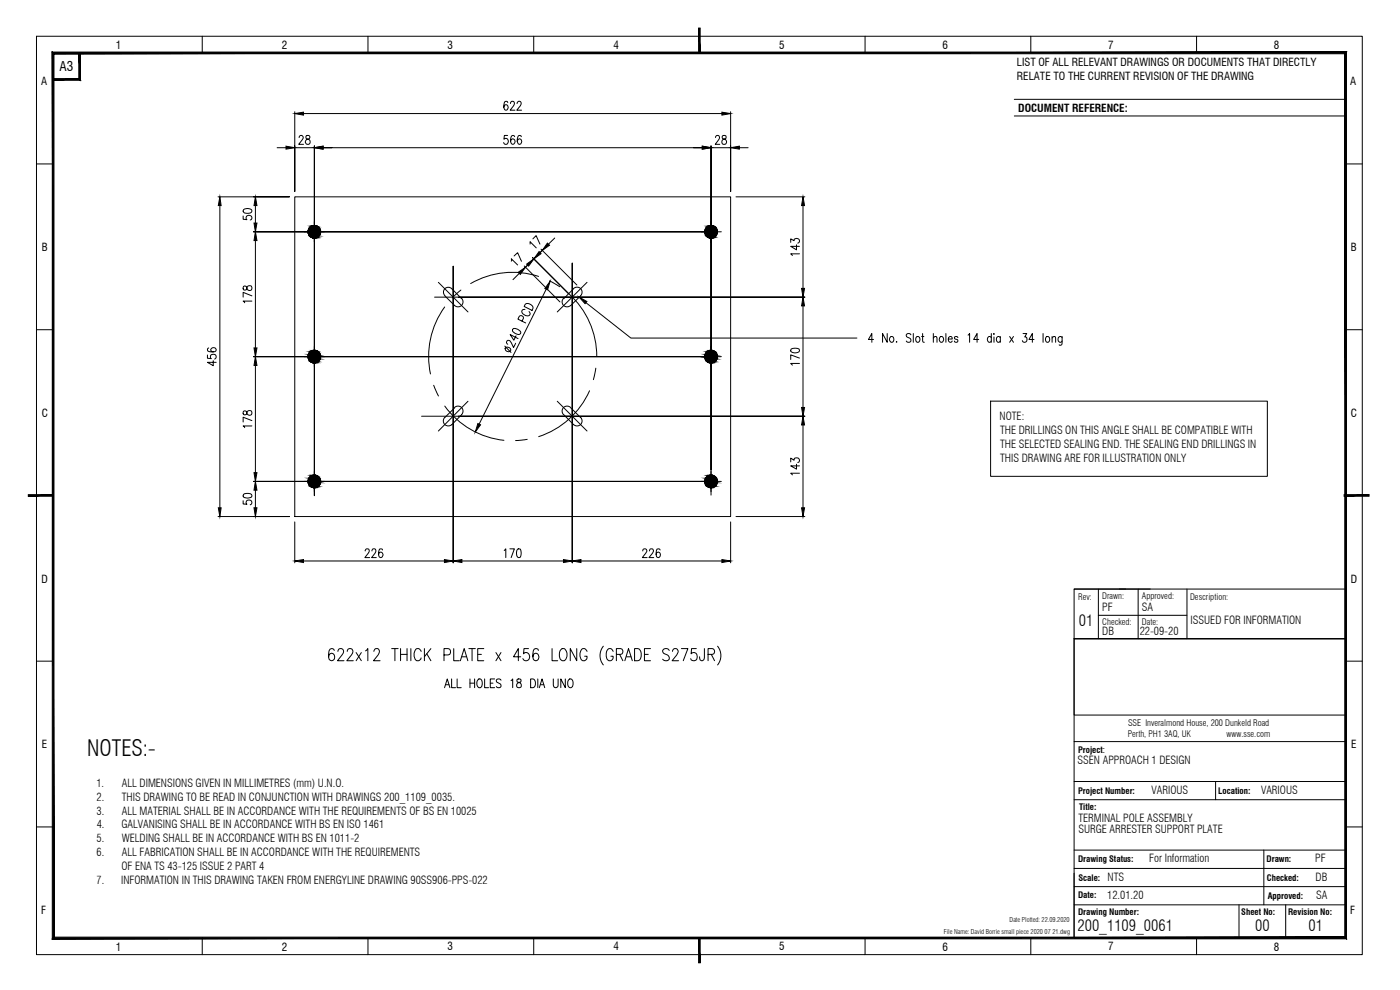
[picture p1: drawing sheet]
<svg xmlns="http://www.w3.org/2000/svg" width="420mm" height="297mm" viewBox="0 0 420 297" stroke-linecap="round" stroke-linejoin="round" font-family="sans-serif">
<!-- layer: Border -->
<g fill="none" stroke="#000" stroke-width=".3">
<path d="M304.4 29.8h99.4M304.4 34.8h99.4M322.4 176.7h81.4M345.2 176.7h-22.8v14.9h81.4h-81.4v89.8h81.4M356.2 176.7v14.9M403.8 213.5v18.1M322.4 222.5h81.4M322.4 234.5h81.4M322.4 239.9h81.4M364.8 234.5v5.4M322.4 255.1h81.4M379.3 255.1v16.4"/>
<path d="M322.4 260.6h81.4M322.4 266h81.4M322.4 271.5h81.4M371.8 271.5v9.9M385.9 271.5v9.9"/>
</g>
<!-- layer: Border Grid -->
<g fill="none" stroke="#000" stroke-width=".3">
<path d="M11 10.9h397.8v275.5h-397.8zM60.7 10.9v5M110.4 10.9v5M160.2 10.9v5M259.6 10.9v5M309.4 10.9v5M359.1 10.9v5M11 49.2h4.9M403.8 49.2h5M11 98.9h4.9M403.8 98.9h5M11 198.4h4.9"/>
<path d="M403.8 198.4h5M11 248.1h4.9M403.8 248.1h5M60.7 281.4v5M110.4 281.4v5M160.2 281.4v5M259.6 281.4v5M309.4 281.4v5M359.1 281.4v5"/>
</g>
<!-- layer: Border -->
<g fill="#000" stroke="#000" stroke-width=".3">
<path d="M15.7 15.6l.5 .5 387.9-.5zM16.2 16.1l387.9-.5-.5 .5zM404.1 15.6l-.5 .5 .5 265.6zM403.6 16.1l.5 265.6-.5-.5zM15.7 281.7h388.4l-.5-.5zM16.2 281.2h387.4l-387.9 .5zM15.7 15.6v266.1l.5-.5zM15.7 15.6l.5 .5v265.1z"/>
<path d="M15.9 23.6v.5l7.8-.5zM15.9 24.1l7.8-.5 .5 .5zM23.7 15.9v7.7l.5 .5zM23.7 15.9h.5v8.2z"/>
</g>
<!-- layer: 0 -->
<g fill="#000" stroke="#000" stroke-width=".3">
<path d="M209.7 8.4v7.5h.4zM209.7 8.4h.4v7.5z"/>
<path d="M8.5 148.9h7.4v-.5zM8.5 148.4h7.4l-7.4 .5z"/>
<path d="M403.4 148.9h7.5v-.5zM403.4 148.4h7.5l-7.5 .5z"/>
<path d="M209.7 281.4v7.5h.4zM209.7 281.4h.4v7.5z"/>
</g>
<path d="M329.6 176.7v14.9M335.9 176.7h2M341.6 176.7v14.9M403.8 176.7v14.9M322.4 191.6h81.4v22.9h-81.4zM329.6 184.6h26.6" fill="none" stroke="#000" stroke-width=".3"/>
<!-- layer: PDF22_Text -->
<g fill="none" stroke="#000" stroke-width=".3">
<path d="M100.3 195.2a.79 .79 0 0 0-1.3-.4 3.4 3.4 0 0 0 0 3.3 .85 .85 0 0 0 1.3-.3 1.06 1.06 0 0 0 0-1.3 1.06 1.06 0 0 0-1.3-.3l-.4 .9M101.4 195.5v-.2a.89 .89 0 0 1 1.3-.6 .89 .89 0 0 1 .3 1.3l-1.7 2.2h1.9M104.2 195.5v-.2a.89 .89 0 0 1 1.2-.6 .89 .89 0 0 1 .4 1.3l-1.7 2.2h1.9M106.9 195.8l1.5 2.4M108.4 195.8l-1.5 2.4M109.7 195.3l.7-.7v3.6M112.2 195.5l.6-.9h.6l.3 .4a1.36 1.36 0 0 1-.2 1.5l-1.4 1.7h2M117.5 194.6h2M118.5 194.6v3.6M120.2 194.6v3.6M120.2 196.3h2M122.2 194.6v3.6"/>
<path d="M123.3 194.6v3.6M126.4 195.5a1.04 1.04 0 0 0-1.6-.7 2.45 2.45 0 0 0 .3 3.4 1.12 1.12 0 0 0 1.3-.8M127.4 194.6v3.6M128.1 196.2l1.2 2M129.3 194.6l-1.9 2.5M133.3 196.5h1.2a.98 .98 0 0 0 .7-.9 .98 .98 0 0 0-.7-1h-1.2v3.6M136.2 194.6v3.6h1.7M138.2 198.2l1.1-3.6 1.1 3.6M138.6 197.1h1.4M140.7 194.6h1.9M141.7 194.6v3.6M143.4 196.3h1.1"/>
<path d="M145.2 194.6h-1.8v3.6h1.8M148.8 195.8l1.6 2.4M150.4 195.8l-1.6 2.4M156.3 197.1h-2.2l1.5-2.5v3.6M158.6 194.6h-1.3l-.2 1.6a1.18 1.18 0 0 1 1.9 .6 1.18 1.18 0 0 1-1.4 1.4l-.7-.6M161.6 195.2l-.2-.4-.7-.2a1.97 1.97 0 0 0-.8 2.5l.1 .7a.85 .85 0 0 0 .8 .5 .85 .85 0 0 0 .8-.5 1.06 1.06 0 0 0 0-1.3 1.06 1.06 0 0 0-1.3-.3l-.4 .9M165.7 194.6v3.6h1.7M168.5 194.8l.2-.2a1.26 1.26 0 0 1 1.5 1.4 1.6 1.6 0 0 1-1.5 2.2 2.35 2.35 0 0 1-.2-3.4zM173.1 194.6v3.6l-2-3.6v3.6M176.2 195.5a.98 .98 0 0 0-1-.9 .98 .98 0 0 0-1 .9 2.3 2.3 0 0 0 .7 2.7 1.11 1.11 0 0 0 1.3-1.3h-.7M181.1 193.9a4.5 4.5 0 0 0 0 5.6M184 195.5a.98 .98 0 0 0-1.5-.7 2.45 2.45 0 0 0 .2 3.4 1.08 1.08 0 0 0 1.3-1.3h-.7"/>
<path d="M185 196.3h1.3a.91 .91 0 0 0 .6-.8 .91 .91 0 0 0-.6-.9h-1.3v3.6M186 196.3l.9 1.9M187.5 198.2l1.1-3.6 1.2 3.6M188 197.1h1.3M190.4 194.6h1.1a2.14 2.14 0 0 1 0 3.6h-1.1zM193.4 196.3h1.1M195.2 194.6h-1.8v3.6h1.8M200.9 195.2a1.05 1.05 0 0 0-1.1-.6 1.05 1.05 0 0 0-.9 .9l.6 .7a1.6 1.6 0 0 1 1.4 1v.6a1.23 1.23 0 0 1-2 0M201.8 195.5l.6-.9 .8 .2a1.15 1.15 0 0 1-.1 1.7l-1.4 1.7h2M204.5 194.6h1.9l-1.4 3.6M209 194.6h-1.5l-.1 1.6a1.07 1.07 0 0 1 1.4-.3 1.07 1.07 0 0 1 .4 1.3 1.01 1.01 0 0 1-.8 1 1.01 1.01 0 0 1-1.1-.6M211.4 194.6l-.2 3.4a.68 .68 0 0 1-1.1 0l-.1-.9"/>
<path d="M212.5 196.3h1.3a.89 .89 0 0 0 .7-.8 .89 .89 0 0 0-.7-.9h-1.3v3.6M213.5 196.3l.9 1.9M215.4 193.9a4.5 4.5 0 0 1 0 5.6M133.4 206.3l.8-2.6 .8 2.6M133.7 205.4h1M135.5 203.7v2.6h1.2M137.2 203.7v2.6h1.2M141 203.7v2.6M141 205h1.4M142.4 203.7v2.6M143.5 203.8l.2-.1a.85 .85 0 0 1 1 1v.7a.83 .83 0 0 1-.8 1 .83 .83 0 0 1-.8-1l.1-1.1zM145.4 203.7v2.6h1.2"/>
<path d="M147.1 205h.8M148.4 203.7h-1.3v2.6h1.3M150.4 204.1a.7 .7 0 0 0-.9-.4 .7 .7 0 0 0-.5 .9l1.2 .6 .2 .8a.86 .86 0 0 1-1.4 0M153.4 204.2l.5-.5v2.6M155.2 203.8a.54 .54 0 0 0 .3 .9 .83 .83 0 0 1 1 1 .83 .83 0 0 1-1.4 .4 1.07 1.07 0 0 1 1.2-1.5l.1-.5a.74 .74 0 0 0-1.2-.3zM159.2 203.7a1.39 1.39 0 0 1 1.5 .9 1.39 1.39 0 0 1-.4 1.6l-1.1 .1zM161.4 203.7v2.6M161.9 206.3l.8-2.6 .8 2.6M162.2 205.4h1M166.1 203.7l.1 2.3a.72 .72 0 0 0 1.2 0l.1-2.3M169.7 203.7v2.6l-1.4-2.6v2.6M170.8 203.8a.81 .81 0 0 1 .9 .1 .81 .81 0 0 1 .3 .8v.7a.82 .82 0 0 1-.8 1 .82 .82 0 0 1-.8-1l.1-1.1z"/>
</g>
<!-- layer: PDF22_EL-Steel -->
<g fill="none" stroke="#000" stroke-width=".3">
<path d="M88.5 59.1h130.8v95.9h-130.8zM133.5 88.7l3 3M133.5 88.7a1.46 1.46 0 0 1 0-2.1 1.46 1.46 0 0 1 2.1 0l2.9 3M138.5 89.5a1.5 1.5 0 0 1 0 2.1 1.5 1.5 0 0 1-2.1 0M169.1 89.5a1.5 1.5 0 0 0 0 2.1 1.5 1.5 0 0 0 2.1 0M172.1 86.6a1.5 1.5 0 0 1 2.2 0 1.5 1.5 0 0 1 0 2.1M172.2 86.6l-3 3M174.3 88.7l-3 3M136.4 122.3a1.5 1.5 0 0 1 2.1 0 1.5 1.5 0 0 1 0 2.1M136.5 122.3l-3 3M138.5 124.4l-2.9 3a1.5 1.5 0 0 1-2.1 0 1.5 1.5 0 0 1 0-2.2M169.2 124.4l3 3"/>
<path d="M171.2 122.3a1.5 1.5 0 0 0-2.1 0 1.5 1.5 0 0 0 0 2.1M171.3 122.3l3 3M174.3 125.2a1.5 1.5 0 0 1 0 2.2 1.5 1.5 0 0 1-2.2 0"/>
</g>
<!-- layer: PDF22_EL-Holes -->
<g fill="none" stroke="#000" stroke-width=".3">
<path d="M91.3 69.6h6.1M94.3 66.5v6.1M210.3 69.6h6.2M213.4 66.5v6.1M91.3 107h6.1M94.3 103.9v6.2M210.3 107h6.2M213.4 103.9v6.2M91.3 144.4h6.1M94.3 141.4v6.1M210.3 144.4h6.2M213.4 141.4v6.1"/>
<circle cx="94.3" cy="69.5" r="1.88"/>
<circle cx="213.4" cy="69.5" r="1.88"/>
<circle cx="94.3" cy="107" r="1.88"/>
<circle cx="213.4" cy="107" r="1.88"/>
<circle cx="94.3" cy="144.4" r="1.88"/>
<circle cx="213.4" cy="144.4" r="1.88"/>
</g>
<!-- layer: PDF22_EL-Centre-Line -->
<path d="M133.5 92.1a25.3 25.3 0 0 0-4.3 20.1M138.3 87l-2.6 2.4M161.6 82.9a25.2 25.2 0 0 0-20.4 2.2M164.9 84.3l3.1 1.7M170.8 88.2a25.3 25.3 0 0 1 8.3 18.8M130.2 115.6l1.4 3.2M176.9 117.2a25.3 25.3 0 0 1-15.2 13.8M178.8 110.5l-.7 3.4M133.5 121.8a25.2 25.2 0 0 0 17.7 10.3M158.2 131.8l-3.5 .4" fill="none" stroke="#000" stroke-width=".3"/>
<!-- layer: PDF22_Dimensions -->
<g fill="none" stroke="#000" stroke-width=".3">
<path d="M88.5 33.5v23.9v-13.6M91.1 34.1h125.5M152.4 30.8l-.1-.3-.5-.1a1.78 1.78 0 0 0 0 2.7 .78 .78 0 0 0 .7-1 .78 .78 0 0 0-1-.6l-.3 .7M153.2 31.1l.2-.6a.71 .71 0 0 1 1 .3 .71 .71 0 0 1-.3 1l-1 1.3h1.4M155.2 31.1l.1-.5a.62 .62 0 0 1 .9-.1 .62 .62 0 0 1 .1 .9l-1.2 1.7h1.4M219.3 33.5v23.9v-13.6M65.4 59.1h21.5h-10.8M83.2 44.3h2.6M88.5 44.3h5.8M89.8 41.3l.1-.4a.63 .63 0 0 1 .8-.1 .63 .63 0 0 1 .2 .9l-1.3 1.6h1.5M91.9 40.8l-.1 .5 .3 .4a.83 .83 0 0 1 1 .8 .83 .83 0 0 1-1.2 .7 1.05 1.05 0 0 1-.1-1.2 1.05 1.05 0 0 1 1.1-.5 .54 .54 0 0 0-.3-.9zM94.3 43.8v104.9v-104.9"/>
<path d="M99.6 44.3h-2.6h113.8h-2.7M152.3 40.6h-.9l-.2 1.2a.8 .8 0 0 1 1.1 0 .8 .8 0 0 1 0 1.1 .8 .8 0 0 1-1.1 .1v-.2M154.5 41a.55 .55 0 0 0-.9-.2 1.66 1.66 0 0 0 .4 2.5 .79 .79 0 0 0 .6-1 .79 .79 0 0 0-1-.5l-.4 .6M156.4 41v-.2l-.5-.2a1.56 1.56 0 0 0 0 2.7 .79 .79 0 0 0 .7-1 .79 .79 0 0 0-1-.5l-.4 .6M213.4 44.3h5.9M214.7 41.3l.4-.7 .7 .2 .1 .3-.1 .6-1.1 1.6h1.3M216.8 40.8v.7a.98 .98 0 0 1 1.1 .6 .98 .98 0 0 1-.4 1.2 .84 .84 0 0 1-.9-.9 .84 .84 0 0 1 1-.7l.2-.2a.58 .58 0 0 0-.3-.9zM220.9 59.1h20.6M221.9 44.3h2.6M66 61.7v90.7M73 64.8v1l1.1 .1a.81 .81 0 0 1 .1-1.1 .81 .81 0 0 1 1.1 0 .81 .81 0 0 1 .1 1.1l-.3 .1M73.1 62.9a1.84 1.84 0 0 1 2.5 .3v.2a1.66 1.66 0 0 1-2.6 0z"/>
<path d="M76.1 69.6h138.8h-138.8M76.7 61.7v5.2M76.7 72.2v32.2M153.4 78.4v-.8l1.9 1.9M154.3 76.8l1-1 1.2 2.6M157.3 79.8l10.7 10.8M158.4 79.5l-1.9 1.9M159.1 73.2v-.7l1.8 1.9M159.8 77.3l10.8 10.8-10.8-10.8M159.9 71.7l1-1 1.1 2.5M162.4 74.8l10.7 10.7M162.8 75.1l-5.1 5.1"/>
<path d="M163.9 73.9l-1.9 1.9M166.5 71.4l-1.9 1.9M237.3 72.7v-1l1 .5a.78 .78 0 0 1 1.1-.6 .78 .78 0 0 1 .3 1.3h-.3M239 73.4v1.6l-1.7-1.1h2.6M239.9 76.2h-2.6l.5 .5M241 61.7v24.8M73.1 85.9a.66 .66 0 0 0-.1 .7 .66 .66 0 0 0 .6 .4l.4-.3a.82 .82 0 0 1 .7-1 .82 .82 0 0 1 .9 .9 .84 .84 0 0 1-1 .5 .84 .84 0 0 1-.6-1 .57 .57 0 0 0-.9-.2zM75.6 90.3h-2.6l.4 .5M75.6 88.8l-2.6-1.1v1.5M130.4 89.2h111.1h-103.9M131.6 84.7l8.8 8.9M154.1 98.6l1.1 .1a1.21 1.21 0 0 1 1 1.4 2 2 0 0 1-2.4-.8z"/>
<path d="M155.8 82l-1.8 1.9M156.7 96.3l.4-.8a.73 .73 0 0 0-.4-.7 .73 .73 0 0 0-.9 .2l-.4 .8 2.4 1.1M157.6 92.8a.78 .78 0 0 0-1 .6 .78 .78 0 0 0 .6 1l.6 .3a.8 .8 0 0 0 1.1-.1 .8 .8 0 0 0-.1-1.1M157.6 91.4a1.53 1.53 0 0 1 2.4 1.1l-.3 .6-2.4-1.2zM163.9 86.7l-20.1 40.6M175.8 90.8l13.5 10.6h67.9M176.2 84.7l-9 8.9M241 91.8v30.5M62.3 106.5v1l1.1 .1a.79 .79 0 0 1 .1-1.1 .79 .79 0 0 1 1.1 .1 .79 .79 0 0 1-.2 1.1M62.6 104.4a.57 .57 0 0 0-.2 .9l1 .3 1.1-.1a.61 .61 0 0 0 .4-.6 .61 .61 0 0 0-.4-.5l-.4-.1a.66 .66 0 0 0-.9 .6 .66 .66 0 0 0 .8 .7M64 108.2v1.5l-1.7-1h2.6M76.1 107h138.8h-138.8"/>
<path d="M76.7 109.6v32.2M151.5 103.8l1.9 1.9M151.7 104.3a.86 .86 0 0 1 1.2 0 .86 .86 0 0 1 .1 1.2l-1-.1a.77 .77 0 0 1-.3-1.1zM154.8 103l-.7 1.3-1.1-2.1-.5-.1-.3 .2-.2 .6 .4 .4M154.9 100.8l-.7 1.3-1.1-1.7 2.4 1.2M237.4 104.7l1-.2a1.12 1.12 0 0 1 1.5 .8 1.72 1.72 0 0 1-2.6 0zM239.9 109.1h-2.6l.5 .5M239.9 107.4l-2.6-.9v1.4M262.2 101.9h-1.6l1-1.8v2.6M266.3 100.1v2.6l-1.4-2.6v2.6M267.3 101.1a.57 .57 0 0 1 .9 .2l.1 .6a.67 .67 0 0 1-.9 .8l-.1-.1a.97 .97 0 0 1 0-1.5zM269 102.6h.2z"/>
<path d="M273.4 100.5a.7 .7 0 0 0-.9-.4 .7 .7 0 0 0-.4 .9l1.1 .6 .2 .7a.81 .81 0 0 1-1.4 0M274.1 100.1v2.6M275.1 101.1a.59 .59 0 0 1 .9 .2l.1 .6a.71 .71 0 0 1-.8 .8l-.5-.8zM276.6 101h.7M276.9 100.1v2.1l.1 .4 .4 .1M280.1 101.4l.5-.4 .5 .1 .1 1.6M280.1 100.1v2.6M282.2 101.1a.55 .55 0 0 1 .9 .2l.1 .6a.71 .71 0 0 1-.8 .8l-.5-.8zM283.9 100.1v2.6M284.6 101.7h1.2l-.2-.6a.6 .6 0 0 0-.9 .2l-.1 .6a.71 .71 0 0 0 .8 .8l.4-.4M287.5 101.3l-.1-.2a.64 .64 0 0 0-1 .2l.3 .4 .7 .2v.7a.61 .61 0 0 1-1-.3M290.5 100.5l.5-.4v2.6"/>
<path d="M293.7 101.9h-1.5l1-1.8v2.6M297.5 101.3a.57 .57 0 0 0-.5-.4 .57 .57 0 0 0-.6 .4l-.1 .6a.71 .71 0 0 0 .8 .8l.4-.4M297.5 100.1v2.6M298.3 100.1v.2zM298.3 101.1v1.6M300.2 101.3l-.2-.2a.84 .84 0 0 0-1.1 .5 .84 .84 0 0 0 .6 1.1h.3l.4-.4M300.2 101v1.7M303 101l1.2 1.7M304.2 101l-1.2 1.7M307 100.1h1.1l-.6 1a.77 .77 0 0 1 .7 1.2 .77 .77 0 0 1-1.4-.1M310.3 101.9h-1.5l1-1.8v2.6M313 100.1v2.6"/>
<path d="M314 101.1a.59 .59 0 0 1 .9 .2l.1 .6a.71 .71 0 0 1-.8 .8l-.4-.8zM315.8 101.4l.5-.4 .4 .1 .1 1.6M315.8 101v1.7M318.8 101l-.1 2.3-.4 .3-.4-.1M318.8 101.3a.64 .64 0 0 0-.6-.4 .64 .64 0 0 0-.6 .4 .77 .77 0 0 0 0 1.1 .77 .77 0 0 0 1.2-.1M73.1 123.4l-.1 .7a.56 .56 0 0 0 .4 .4 .56 .56 0 0 0 .6-.3 .82 .82 0 0 1 .9-1.1 .82 .82 0 0 1 .6 1.3 1.03 1.03 0 0 1-1.2 0 1.03 1.03 0 0 1-.4-1zM75.6 127.8h-2.6l.4 .5M75.6 126.2l-2.6-1v1.4M126.5 124.9h115h-103.9M140.4 120.4l-8.8 8.9M167.2 120.4l9 8.9M237.3 138.6v-1.1l1 .6a.81 .81 0 0 1 .9-.7 .81 .81 0 0 1 .7 .9l-.5 .5"/>
<path d="M239 139.3v1.5l-1.7-1h2.6M241 127.5v24.9M65.4 155h21.5h-10.8M73 150.2v1l1.1 .1a.78 .78 0 0 1 .1-1.1 .78 .78 0 0 1 1.1 .2 .78 .78 0 0 1-.2 1.1M73.1 148.3l1-.3a1.24 1.24 0 0 1 1.5 .6v.2a1.73 1.73 0 0 1-2.6 0zM76.1 144.4h135.7h-135.7M76.7 147.1v5.3M88.5 156.6v12.3M213.4 141v-97.2v104.7M219.3 156.6v12.3M220.9 155h20.6M239.9 142h-2.6l.5 .5"/>
<path d="M91.1 168.3h42.3M109.6 165.3l.4-.6 .6 .1 .2 .4-.1 .5-1.2 1.6h1.4M111.6 165.3l.2-.5a.71 .71 0 0 1 1 .2 .71 .71 0 0 1-.2 1l-1.1 1.3h1.4M114.8 165l-.1-.2-.5-.1a1.63 1.63 0 0 0-.5 2.2l.2 .3a.79 .79 0 0 0 1-.6 .79 .79 0 0 0-.6-.9l-.4 .1-.3 .6M136 168.9v-89v89M138.6 168.3h30.5M151.3 165.2l.5-.5v2.6M153 164.7h1.4l-1 2.6M155.3 164.8l.5-.1a1.51 1.51 0 0 1 .5 2.1l-.1 .4-.6 .1a1.94 1.94 0 0 1-.3-2.5zM171.7 168.9v-89.9v89.9M174.4 168.3h42.2M192.9 165.3l.1-.4 .3-.2 .7 .2a.81 .81 0 0 1-.2 1.1l-1 1.3h1.4"/>
<path d="M194.9 165.3l.2-.5a.71 .71 0 0 1 1 .2 .71 .71 0 0 1-.3 1l-1 1.3h1.4M198.1 165a.63 .63 0 0 0-.9-.2l-.3 1 .3 1.4a.75 .75 0 0 0 1-.7 .75 .75 0 0 0-1-.7l-.3 .6"/>
</g>
<g fill="#000" stroke="#000" stroke-width=".3">
<path d="M88.5 34.1l2.6-.4v.8zM216.6 33.7l2.7 .4-2.7 .4zM85.8 43.9l2.7 .4-2.7 .4zM94.3 44.3l2.7-.4v.8zM210.8 43.9l2.6 .4-2.6 .4zM219.3 44.3l2.6-.4v.8zM66 59.1l.4 2.6h-.9zM76.7 69.6l.4 2.6h-.9zM76.2 66.9h.9l-.4 2.7zM76.7 59.1l.4 2.6h-.9zM158.1 79.2l2.1-1.5-1.5 2.1zM161.8 75.5l.6 .6-2.2 1.6z"/>
<path d="M164.3 72.9l.6 .7-2.1 1.5zM241 59.1l.5 2.6h-.9zM155.5 81.7l2.2-1.5-1.5 2.1zM165.1 84.4l-.8 2.6-.8-.4zM173.8 89.2l2.3 1.3-.5 .6zM241 89.2l.5 2.6h-.9zM240.6 86.5h.9l-.5 2.7zM76.7 107l.4 2.6h-.9zM76.2 104.4h.9l-.4 2.6zM143.4 127.1l.8 .4-1.6 2.1zM240.6 122.3h.9l-.5 2.6zM241 124.9l.5 2.6h-.9z"/>
<path d="M65.5 152.4h.9l-.4 2.6zM76.2 152.4h.9l-.4 2.6zM76.7 144.4l.4 2.7h-.9zM76.2 141.8h.9l-.4 2.6zM240.6 152.4h.9l-.5 2.6zM88.5 168.3l2.6-.4v.9zM133.4 167.9l2.6 .4-2.6 .5zM136 168.3l2.6-.4v.9zM169.1 167.9l2.6 .4-2.6 .5zM171.7 168.3l2.7-.4v.9zM216.6 167.9l2.7 .4-2.7 .5z"/>
</g>
<!-- layer: PDF22_EL-Holes -->
<g fill="#000" stroke="#000" stroke-width=".3">
<path d="M94 142.6h.3zM213.1 142.6h.3z"/>
<path d="M94 71.4h.3zM94.3 71.4h.3zM94.3 71.3l.3 .1zM94.3 71.3h.6z"/>
<path d="M94 67.7l.3 .1zM93.7 67.8h.6z"/>
<path d="M93.7 67.8l.6 .1zM93.4 67.9h.9z"/>
<path d="M93.4 67.9l.9 .2v-.2zM93.1 68.1l.3-.2 .9 .2z"/>
<path d="M93.1 68.1l1.2 .2v-.2zM92.9 68.3l.2-.2 1.2 .2z"/>
<path d="M92.9 68.3l1.4 .3v-.3zM92.9 68.3l1.4 .3h-1.6z"/>
<path d="M92.7 68.6l1.6 .3v-.3zM92.7 68.6l1.6 .3h-1.7z"/>
<path d="M92.6 68.9l1.7 .3v-.3zM92.6 68.9l1.7 .3h-1.9z"/>
<path d="M92.4 69.2l1.9 .4v-.4zM92.4 69.2l1.9 .4h-1.9z"/>
<path d="M92.4 69.6l1.9 .3v-.3zM92.4 69.6l1.9 .3h-1.9z"/>
<path d="M92.4 69.9l1.9 .3v-.3zM92.4 69.9l1.9 .3h-1.7z"/>
<path d="M92.6 70.2l1.7 .3v-.3zM92.6 70.2l1.7 .3h-1.6z"/>
<path d="M92.7 70.5l1.6 .3v-.3zM92.7 70.5l1.6 .3h-1.4z"/>
<path d="M92.9 70.8l1.4 .2v-.2zM92.9 70.8l1.4 .2h-1.2z"/>
<path d="M93.1 71l1.2 .2v-.2zM93.1 71l1.2 .2h-.9z"/>
<path d="M93.4 71.2l.9 .1zM93.4 71.2l.9 .1z"/>
<path d="M93.7 71.3l.6 .1zM93.7 71.3l.6 .1z"/>
<path d="M94.3 67.6l.3 .1zM94 67.7l.3-.1z"/>
<path d="M94.3 67.7l.6 .1zM94.3 67.7l.6 .1z"/>
<path d="M94.3 67.8l1 .1zM94.3 67.8l1 .1z"/>
<path d="M94.3 67.9l1.2 .2-.2-.2zM94.3 67.9l1.2 .2h-1.2z"/>
<path d="M94.3 71.2h1zM94.3 71.2l.6 .1z"/>
<path d="M94.3 68.1l1.4 .2-.2-.2zM94.3 68.1l1.4 .2h-1.4z"/>
<path d="M94.3 71l1 .2 .2-.2zM94.3 71l1 .2h-1z"/>
<path d="M94.3 68.3l1.7 .3-.3-.3zM94.3 68.3l1.7 .3h-1.7z"/>
<path d="M94.3 70.8l1.2 .2 .2-.2zM94.3 70.8l1.2 .2h-1.2z"/>
<path d="M94.3 68.6l1.8 .3-.1-.3zM94.3 68.6l1.8 .3h-1.8z"/>
<path d="M94.3 70.5l1.4 .3 .3-.3zM94.3 70.5l1.4 .3h-1.4z"/>
<path d="M94.3 68.9l1.9 .3-.1-.3zM94.3 68.9l1.9 .3h-1.9z"/>
<path d="M94.3 70.2l1.7 .3 .1-.3zM94.3 70.2l1.7 .3h-1.7z"/>
<path d="M94.3 69.2l1.9 .4v-.4zM94.3 69.2l1.9 .4h-1.9z"/>
<path d="M94.3 69.6l1.9 .3v-.3zM94.3 69.6l1.9 .3h-1.9z"/>
<path d="M94.3 69.9l1.8 .3 .1-.3zM94.3 69.9l1.8 .3h-1.8z"/>
<path d="M213.1 71.4h.3zM213.4 71.4h.3zM213.4 71.3l.3 .1zM213.4 71.3h.7z"/>
<path d="M213.1 67.7l.3 .1zM212.7 67.8h.7z"/>
<path d="M212.7 67.8l.7 .1zM212.5 67.9h.9z"/>
<path d="M212.5 67.9l.9 .2v-.2zM212.2 68.1l.3-.2 .9 .2z"/>
<path d="M212.2 68.1l1.2 .2v-.2zM211.9 68.3l.3-.2 1.2 .2z"/>
<path d="M211.9 68.3l1.5 .3v-.3zM211.9 68.3l1.5 .3h-1.7z"/>
<path d="M211.7 68.6l1.7 .3v-.3zM211.7 68.6l1.7 .3h-1.8z"/>
<path d="M211.6 68.9l1.8 .3v-.3zM211.6 68.9l1.8 .3h-1.9z"/>
<path d="M211.5 69.2l1.9 .4v-.4zM211.5 69.2l1.9 .4h-1.9z"/>
<path d="M211.5 69.6l1.9 .3v-.3zM211.5 69.6l1.9 .3h-1.9z"/>
<path d="M211.5 69.9l1.9 .3v-.3zM211.5 69.9l1.9 .3h-1.8z"/>
<path d="M211.6 70.2l1.8 .3v-.3zM211.6 70.2l1.8 .3h-1.7z"/>
<path d="M211.7 70.5l1.7 .3v-.3zM211.7 70.5l1.7 .3h-1.5z"/>
<path d="M211.9 70.8l1.5 .2v-.2zM211.9 70.8l1.5 .2h-1.2z"/>
<path d="M212.2 71l1.2 .2v-.2zM212.2 71l1.2 .2h-.9z"/>
<path d="M212.5 71.2l.9 .1zM212.5 71.2l.9 .1z"/>
<path d="M212.7 71.3l.7 .1zM212.7 71.3l.7 .1z"/>
<path d="M213.4 67.6l.3 .1zM213.1 67.7l.3-.1z"/>
<path d="M213.4 67.7l.7 .1zM213.4 67.7l.7 .1z"/>
<path d="M213.4 67.8l.9 .1zM213.4 67.8l.9 .1z"/>
<path d="M213.4 67.9l1.2 .2-.3-.2zM213.4 67.9l1.2 .2h-1.2z"/>
<path d="M213.4 71.2h.9zM213.4 71.2l.7 .1z"/>
<path d="M213.4 68.1l1.5 .2-.3-.2zM213.4 68.1l1.5 .2h-1.5z"/>
<path d="M213.4 71l.9 .2 .3-.2zM213.4 71l.9 .2h-.9z"/>
<path d="M213.4 68.3l1.6 .3-.1-.3zM213.4 68.3l1.6 .3h-1.6z"/>
<path d="M213.4 70.8l1.2 .2 .3-.2zM213.4 70.8l1.2 .2h-1.2z"/>
<path d="M213.4 68.6l1.8 .3-.2-.3zM213.4 68.6l1.8 .3h-1.8z"/>
<path d="M213.4 70.5l1.5 .3 .1-.3zM213.4 70.5l1.5 .3h-1.5z"/>
<path d="M213.4 68.9l1.9 .3-.1-.3zM213.4 68.9l1.9 .3h-1.9z"/>
<path d="M213.4 70.2l1.6 .3 .2-.3zM213.4 70.2l1.6 .3h-1.6z"/>
<path d="M213.4 69.2l1.9 .4v-.4zM213.4 69.2l1.9 .4h-1.9z"/>
<path d="M213.4 69.6l1.9 .3v-.3zM213.4 69.6l1.9 .3h-1.9z"/>
<path d="M213.4 69.9l1.8 .3 .1-.3zM213.4 69.9l1.8 .3h-1.8z"/>
<path d="M94 108.9h.3zM94.3 108.9h.3z"/>
<path d="M94 105.2h.3zM93.7 105.2h.6z"/>
<path d="M93.7 105.2l.6 .2zM93.4 105.4h.9z"/>
<path d="M93.4 105.4l.9 .1v-.1zM93.1 105.5l.3-.1 .9 .1z"/>
<path d="M93.1 105.5l1.2 .3v-.3zM93.1 105.5l1.2 .3h-1.4z"/>
<path d="M92.9 105.8l1.4 .3v-.3zM92.9 105.8l1.4 .3h-1.6z"/>
<path d="M92.7 106.1l1.6 .2v-.2zM92.7 106.1l1.6 .2h-1.7z"/>
<path d="M92.6 106.3l1.7 .4v-.4zM92.6 106.3l1.7 .4h-1.9z"/>
<path d="M92.4 106.7l1.9 .3v-.3zM92.4 106.7l1.9 .3h-1.9z"/>
<path d="M92.4 107l1.9 .3v-.3zM92.4 107l1.9 .3h-1.9z"/>
<path d="M92.4 107.3l1.9 .4v-.4zM92.4 107.3l1.9 .4h-1.7z"/>
<path d="M92.6 107.7l1.7 .3v-.3zM92.6 107.7l1.7 .3h-1.6z"/>
<path d="M92.7 108l1.6 .2v-.2zM92.7 108l1.6 .2h-1.4z"/>
<path d="M92.9 108.2l1.4 .3v-.3zM92.9 108.2l1.4 .3h-1.2z"/>
<path d="M93.1 108.5l1.2 .2v-.2zM93.1 108.5l1.2 .2z"/>
<path d="M93.4 108.7l.9 .1zM93.4 108.7l.9 .1z"/>
<path d="M93.7 108.8l.6 .1zM93.7 108.8l.6 .1z"/>
<path d="M94.3 105.1l.3 .1zM94 105.2l.3-.1z"/>
<path d="M94.3 105.2h.6zM94.3 105.2h.6z"/>
<path d="M94.3 105.2l1 .2zM94.3 105.2l1 .2z"/>
<path d="M94.3 108.8h.6zM94.3 108.8l.3 .1z"/>
<path d="M94.3 105.4l1.2 .1zM94.3 105.4l1.2 .1h-1.2z"/>
<path d="M94.3 108.7h1zM94.3 108.7l.6 .1z"/>
<path d="M94.3 105.5l1.4 .3-.2-.3zM94.3 105.5l1.4 .3h-1.4z"/>
<path d="M94.3 108.5l1 .2 .2-.2zM94.3 108.5l1 .2h-1z"/>
<path d="M94.3 105.8l1.7 .3-.3-.3zM94.3 105.8l1.7 .3h-1.7z"/>
<path d="M94.3 108.2l1.2 .3 .2-.3zM94.3 108.2l1.2 .3h-1.2z"/>
<path d="M94.3 106.1l1.8 .2-.1-.2zM94.3 106.1l1.8 .2h-1.8z"/>
<path d="M94.3 108l1.4 .2 .3-.2zM94.3 108l1.4 .2h-1.4z"/>
<path d="M94.3 106.3l1.9 .4-.1-.4zM94.3 106.3l1.9 .4h-1.9z"/>
<path d="M94.3 107.7l1.7 .3 .1-.3zM94.3 107.7l1.7 .3h-1.7z"/>
<path d="M94.3 106.7l1.9 .3v-.3zM94.3 106.7l1.9 .3h-1.9z"/>
<path d="M94.3 107l1.9 .3v-.3zM94.3 107l1.9 .3h-1.9z"/>
<path d="M94.3 107.3l1.8 .4 .1-.4zM94.3 107.3l1.8 .4h-1.8z"/>
<path d="M213.1 108.9h.3zM213.4 108.9h.3z"/>
<path d="M213.1 105.2h.3zM212.7 105.2h.7z"/>
<path d="M212.7 105.2l.7 .2zM212.5 105.4h.9z"/>
<path d="M212.5 105.4l.9 .1v-.1zM212.2 105.5l.3-.1 .9 .1z"/>
<path d="M212.2 105.5l1.2 .3v-.3zM211.9 105.8l.3-.3 1.2 .3z"/>
<path d="M211.9 105.8l1.5 .3v-.3zM211.9 105.8l1.5 .3h-1.7z"/>
<path d="M211.7 106.1l1.7 .2v-.2zM211.7 106.1l1.7 .2h-1.8z"/>
<path d="M211.6 106.3l1.8 .4v-.4zM211.6 106.3l1.8 .4h-1.9z"/>
<path d="M211.5 106.7l1.9 .3v-.3zM211.5 106.7l1.9 .3h-1.9z"/>
<path d="M211.5 107l1.9 .3v-.3zM211.5 107l1.9 .3h-1.9z"/>
<path d="M211.5 107.3l1.9 .4v-.4zM211.5 107.3l1.9 .4h-1.8z"/>
<path d="M211.6 107.7l1.8 .3v-.3zM211.6 107.7l1.8 .3h-1.7z"/>
<path d="M211.7 108l1.7 .2v-.2zM211.7 108l1.7 .2h-1.5z"/>
<path d="M211.9 108.2l1.5 .3v-.3zM211.9 108.2l1.5 .3h-1.2z"/>
<path d="M212.2 108.5l1.2 .2v-.2zM212.2 108.5l1.2 .2z"/>
<path d="M212.5 108.7l.9 .1zM212.5 108.7l.9 .1z"/>
<path d="M212.7 108.8l.7 .1zM212.7 108.8l.7 .1z"/>
<path d="M213.4 105.1l.3 .1zM213.1 105.2l.3-.1z"/>
<path d="M213.4 105.2h.7zM213.4 105.2h.7z"/>
<path d="M213.4 105.2l.9 .2zM213.4 105.2l.9 .2z"/>
<path d="M213.4 108.8h.7zM213.4 108.8l.3 .1z"/>
<path d="M213.4 105.4l1.2 .1zM213.4 105.4l1.2 .1h-1.2z"/>
<path d="M213.4 108.7h.9zM213.4 108.7l.7 .1z"/>
<path d="M213.4 105.5l1.5 .3-.3-.3zM213.4 105.5l1.5 .3h-1.5z"/>
<path d="M213.4 108.5l.9 .2 .3-.2zM213.4 108.5l.9 .2h-.9z"/>
<path d="M213.4 105.8l1.6 .3-.1-.3zM213.4 105.8l1.6 .3h-1.6z"/>
<path d="M213.4 108.2l1.2 .3 .3-.3zM213.4 108.2l1.2 .3h-1.2z"/>
<path d="M213.4 106.1l1.8 .2-.2-.2zM213.4 106.1l1.8 .2h-1.8z"/>
<path d="M213.4 108l1.5 .2 .1-.2zM213.4 108l1.5 .2h-1.5z"/>
<path d="M213.4 106.3l1.9 .4-.1-.4zM213.4 106.3l1.9 .4h-1.9z"/>
<path d="M213.4 107.7l1.6 .3 .2-.3zM213.4 107.7l1.6 .3h-1.6z"/>
<path d="M213.4 106.7l1.9 .3v-.3zM213.4 106.7l1.9 .3h-1.9z"/>
<path d="M213.4 107l1.9 .3v-.3zM213.4 107l1.9 .3h-1.9z"/>
<path d="M213.4 107.3l1.8 .4 .1-.4zM213.4 107.3l1.8 .4h-1.8z"/>
<path d="M94 146.3l.3 .1zM94.3 146.3h.3z"/>
<path d="M94 142.6l.3 .1zM93.7 142.7h.6z"/>
<path d="M93.7 142.7l.6 .1v-.1zM93.4 142.8l.3-.1 .6 .1z"/>
<path d="M93.4 142.8l.9 .2v-.2zM93.1 143l.3-.2 .9 .2z"/>
<path d="M93.1 143l1.2 .3v-.3zM92.9 143.3l.2-.3 1.2 .3z"/>
<path d="M92.9 143.3l1.4 .2v-.2zM92.9 143.3l1.4 .2h-1.6z"/>
<path d="M92.7 143.5l1.6 .3v-.3zM92.7 143.5l1.6 .3h-1.7z"/>
<path d="M92.6 143.8l1.7 .3v-.3zM92.6 143.8l1.7 .3h-1.9z"/>
<path d="M92.4 144.1l1.9 .3v-.3zM92.4 144.1l1.9 .3h-1.9z"/>
<path d="M92.4 144.4l1.9 .4v-.4zM92.4 144.4l1.9 .4h-1.9z"/>
<path d="M92.4 144.8l1.9 .3v-.3zM92.4 144.8l1.9 .3h-1.7z"/>
<path d="M92.6 145.1l1.7 .3v-.3zM92.6 145.1l1.7 .3h-1.6z"/>
<path d="M92.7 145.4l1.6 .3v-.3zM92.7 145.4l1.6 .3h-1.4z"/>
<path d="M92.9 145.7l1.4 .2v-.2zM92.9 145.7l1.4 .2h-1.2z"/>
<path d="M93.1 145.9l1.2 .2v-.2zM93.1 145.9l1.2 .2z"/>
<path d="M93.4 146.1l.9 .1zM93.4 146.1l.9 .1z"/>
<path d="M93.7 146.2l.6 .1zM93.7 146.2l.6 .1z"/>
<path d="M94.3 142.6h.3zM94.3 142.6l.6 .1zM94.3 142.6l.6 .1z"/>
<path d="M94.3 142.7l1 .1zM94.3 142.7l1 .1h-1z"/>
<path d="M94.3 146.2h.6zM94.3 146.2l.3 .1z"/>
<path d="M94.3 142.8l1.2 .2-.2-.2zM94.3 142.8l1.2 .2h-1.2z"/>
<path d="M94.3 146.1h1zM94.3 146.1l.6 .1z"/>
<path d="M94.3 143l1.4 .3-.2-.3zM94.3 143l1.4 .3h-1.4z"/>
<path d="M94.3 145.9l1 .2 .2-.2zM94.3 145.9l1 .2h-1z"/>
<path d="M94.3 143.3l1.7 .2-.3-.2zM94.3 143.3l1.7 .2h-1.7z"/>
<path d="M94.3 145.7l1.2 .2 .2-.2zM94.3 145.7l1.2 .2h-1.2z"/>
<path d="M94.3 143.5l1.8 .3-.1-.3zM94.3 143.5l1.8 .3h-1.8z"/>
<path d="M94.3 145.4l1.4 .3 .3-.3zM94.3 145.4l1.4 .3h-1.4z"/>
<path d="M94.3 143.8l1.9 .3-.1-.3zM94.3 143.8l1.9 .3h-1.9z"/>
<path d="M94.3 145.1l1.7 .3 .1-.3zM94.3 145.1l1.7 .3h-1.7z"/>
<path d="M94.3 144.1l1.9 .3v-.3zM94.3 144.1l1.9 .3h-1.9z"/>
<path d="M94.3 144.4l1.9 .4v-.4zM94.3 144.4l1.9 .4h-1.9z"/>
<path d="M94.3 144.8l1.8 .3 .1-.3zM94.3 144.8l1.8 .3h-1.8z"/>
<path d="M213.1 146.3l.3 .1zM213.4 146.3h.3z"/>
<path d="M213.1 142.6l.3 .1zM212.7 142.7h.7z"/>
<path d="M212.7 142.7l.7 .1v-.1zM212.5 142.8l.2-.1 .7 .1z"/>
<path d="M212.5 142.8l.9 .2v-.2zM212.2 143l.3-.2 .9 .2z"/>
<path d="M212.2 143l1.2 .3v-.3zM211.9 143.3l.3-.3 1.2 .3z"/>
<path d="M211.9 143.3l1.5 .2v-.2zM211.9 143.3l1.5 .2h-1.7z"/>
<path d="M211.7 143.5l1.7 .3v-.3zM211.7 143.5l1.7 .3h-1.8z"/>
<path d="M211.6 143.8l1.8 .3v-.3zM211.6 143.8l1.8 .3h-1.9z"/>
<path d="M211.5 144.1l1.9 .3v-.3zM211.5 144.1l1.9 .3h-1.9z"/>
<path d="M211.5 144.4l1.9 .4v-.4zM211.5 144.4l1.9 .4h-1.9z"/>
<path d="M211.5 144.8l1.9 .3v-.3zM211.5 144.8l1.9 .3h-1.8z"/>
<path d="M211.6 145.1l1.8 .3v-.3zM211.6 145.1l1.8 .3h-1.7z"/>
<path d="M211.7 145.4l1.7 .3v-.3zM211.7 145.4l1.7 .3h-1.5z"/>
<path d="M211.9 145.7l1.5 .2v-.2zM211.9 145.7l1.5 .2h-1.2z"/>
<path d="M212.2 145.9l1.2 .2v-.2zM212.2 145.9l1.2 .2z"/>
<path d="M212.5 146.1l.9 .1zM212.5 146.1l.9 .1z"/>
<path d="M212.7 146.2l.7 .1zM212.7 146.2l.7 .1z"/>
<path d="M213.4 142.6h.3zM213.4 142.6l.7 .1zM213.4 142.6l.7 .1z"/>
<path d="M213.4 142.7l.9 .1zM213.4 142.7l.9 .1h-.9z"/>
<path d="M213.4 146.2h.7zM213.4 146.2l.3 .1z"/>
<path d="M213.4 142.8l1.2 .2-.3-.2zM213.4 142.8l1.2 .2h-1.2z"/>
<path d="M213.4 146.1h.9zM213.4 146.1l.7 .1z"/>
<path d="M213.4 143l1.5 .3-.3-.3zM213.4 143l1.5 .3h-1.5z"/>
<path d="M213.4 145.9l.9 .2 .3-.2zM213.4 145.9l.9 .2h-.9z"/>
<path d="M213.4 143.3l1.6 .2-.1-.2zM213.4 143.3l1.6 .2h-1.6z"/>
<path d="M213.4 145.7l1.2 .2 .3-.2zM213.4 145.7l1.2 .2h-1.2z"/>
<path d="M213.4 143.5l1.8 .3-.2-.3zM213.4 143.5l1.8 .3h-1.8z"/>
<path d="M213.4 145.4l1.5 .3 .1-.3zM213.4 145.4l1.5 .3h-1.5z"/>
<path d="M213.4 143.8l1.9 .3-.1-.3zM213.4 143.8l1.9 .3h-1.9z"/>
<path d="M213.4 145.1l1.6 .3 .2-.3zM213.4 145.1l1.6 .3h-1.6z"/>
<path d="M213.4 144.1l1.9 .3v-.3zM213.4 144.1l1.9 .3h-1.9z"/>
<path d="M213.4 144.4l1.9 .4v-.4zM213.4 144.4l1.9 .4h-1.9z"/>
<path d="M213.4 144.8l1.8 .3 .1-.3zM213.4 144.8l1.8 .3h-1.8z"/>
</g>
<!-- layer: PDF20_Dimensions -->
<path d="M297.3 120.4h83.1v22.5h-83.1z" fill="none" stroke="#000" stroke-width=".3"/>
<text font-size="6.7" x="26.2" y="226.8">NOTES:-</text>
<g font-size="4.7">
<text x="323.8" y="187.9">01</text>
<text x="323.4" y="279.4">200_1109_0061</text>
<text x="376.7" y="279.2">00</text>
<text x="392.7" y="279.2">01</text>
</g>
<text font-size="4" x="17.9" y="21.3">A3</text>
<g font-size="3.3">
<text x="34.7" y="14.6">1</text>
<text x="84.6" y="14.6">2</text>
<text x="134.3" y="14.6">3</text>
<text x="184.1" y="14.6">4</text>
<text x="233.8" y="14.6">5</text>
<text x="282.9" y="14.6">6</text>
<text x="332.6" y="14.6">7</text>
<text x="382.3" y="14.6">8</text>
<text x="305.2" y="19.8">LIST OF ALL RELEVANT DRAWINGS OR DOCUMENTS THAT DIRECTLY</text>
<text x="305.2" y="24">RELATE TO THE CURRENT REVISION OF THE DRAWING</text>
<text x="12.3" y="25.6">A</text>
<text x="405.2" y="25.6">A</text>
<text x="305.6" y="33.5">DOCUMENT REFERENCE:</text>
<text x="12.6" y="75.3">B</text>
<text x="405.4" y="75.3">B</text>
<text x="12.5" y="125">C</text>
<text x="405.4" y="125">C</text>
<text x="300" y="126.1">NOTE:</text>
<text x="300.2" y="130.3">THE DRILLINGS ON THIS ANGLE SHALL BE COMPATIBLE WITH</text>
<text x="300.2" y="134.5">THE SELECTED SEALING END. THE SEALING END DRILLINGS IN</text>
<text x="300.2" y="138.7">THIS DRAWING ARE FOR ILLUSTRATION ONLY</text>
<text x="12.5" y="174.8">D</text>
<text x="405.4" y="174.8">D</text>
<text x="330.8" y="183.5">PF</text>
<text x="342.7" y="183.4">SA</text>
<text x="330.8" y="190.6">DB</text>
<text x="342" y="190.6">22-09-20</text>
<text x="357.3" y="187.4">ISSUED FOR INFORMATION</text>
<text x="12.6" y="224.5">E</text>
<text x="405.5" y="224.5">E</text>
<text x="323.4" y="229.2">SSEN APPROACH 1 DESIGN</text>
<text x="28.9" y="236">1.</text>
<text x="36.6" y="236">ALL DIMENSIONS GIVEN IN MILLIMETRES (mm) U.N.O.</text>
<text x="345.6" y="238.3">VARIOUS</text>
<text x="378.4" y="238.3">VARIOUS</text>
<text x="29" y="240.2">2.</text>
<text x="29" y="244.4">3.</text>
<text x="36.6" y="240.2">THIS DRAWING TO BE READ IN CONJUNCTION WITH DRAWINGS 200_1109_0035.</text>
<text x="36.6" y="244.4">ALL MATERIAL SHALL BE IN ACCORDANCE WITH THE REQUIREMENTS OF BS EN 10025</text>
<text x="29" y="248.6">4.</text>
<text x="36.4" y="248.6">GALVANISING SHALL BE IN ACCORDANCE WITH BS EN ISO 1461</text>
<text x="323.6" y="246.7">TERMINAL POLE ASSEMBLY</text>
<text x="323.6" y="250">SURGE ARRESTER SUPPORT PLATE</text>
<text x="29" y="252.8">5.</text>
<text x="29" y="257">6.</text>
<text x="36.5" y="252.8">WELDING SHALL BE IN ACCORDANCE WITH BS EN 1011-2</text>
<text x="36.6" y="257">ALL FABRICATION SHALL BE IN ACCORDANCE WITH THE REQUIREMENTS</text>
<text x="36.4" y="261.2">OF ENA TS 43-125 ISSUE 2 PART 4</text>
<text x="344.9" y="258.7">For Information</text>
<text x="394.7" y="258.8">PF</text>
<text x="29" y="265.3">7.</text>
<text x="36.4" y="265.3">INFORMATION IN THIS DRAWING TAKEN FROM ENERGYLINE DRAWING 90SS906-PPS-022</text>
<text x="332.3" y="269.7">12.01.20</text>
<text x="332.4" y="264.2">NTS</text>
<text x="394.8" y="264.3">DB</text>
<text x="395" y="269.7">SA</text>
<text x="12.3" y="274.2">F</text>
<text x="405.2" y="274.2">F</text>
<text x="34.7" y="285.2">1</text>
<text x="84.6" y="285.2">2</text>
<text x="134.3" y="285.2">3</text>
<text x="184.1" y="285.2">4</text>
<text x="233.8" y="285.2">5</text>
<text x="282.9" y="285.2">6</text>
<text x="332.6" y="285.2">7</text>
<text x="382.3" y="285.2">8</text>
</g>
<g font-size="2.7">
<text x="323.6" y="180">Rev:</text>
<text x="330.8" y="179.6">Drawn:</text>
<text x="342.7" y="179.6">Approved:</text>
<text x="357.2" y="180">Description:</text>
<text x="330.8" y="187.5">Checked:</text>
<text x="342.7" y="187.5">Date:</text>
<text x="338.5" y="221.1">Perth, PH1 3AQ, UK</text>
<text x="338.6" y="217.8">SSE Inveralmond House, 200 Dunkeld Road</text>
<text x="368.1" y="221.1">www.sse.com</text>
</g>
<g font-size="2.6">
<text x="323.5" y="225.8">Project:</text>
<text x="323.5" y="238.3">Project Number:</text>
<text x="365.6" y="238.3">Location:</text>
<text x="323.8" y="243.1">Title:</text>
<text x="323.5" y="258.7">Drawing Status:</text>
<text x="380.1" y="258.8">Drawn:</text>
<text x="323.5" y="269.6">Date:</text>
<text x="323.7" y="264.2">Scale:</text>
<text x="380.2" y="264.3">Checked:</text>
<text x="380.5" y="269.7">Approved:</text>
<text x="323.5" y="274.5">Drawing Number:</text>
<text x="372.5" y="274.5">Sheet No:</text>
<text x="386.6" y="274.5">Revision No:</text>
</g>
<g font-size="2">
<text x="283.2" y="280.1">File Name: David Borrie small piece 2020 07 21.dwg</text>
<text x="303" y="276.6">Date Plotted: 22.09.2020</text>
</g>
</svg>
